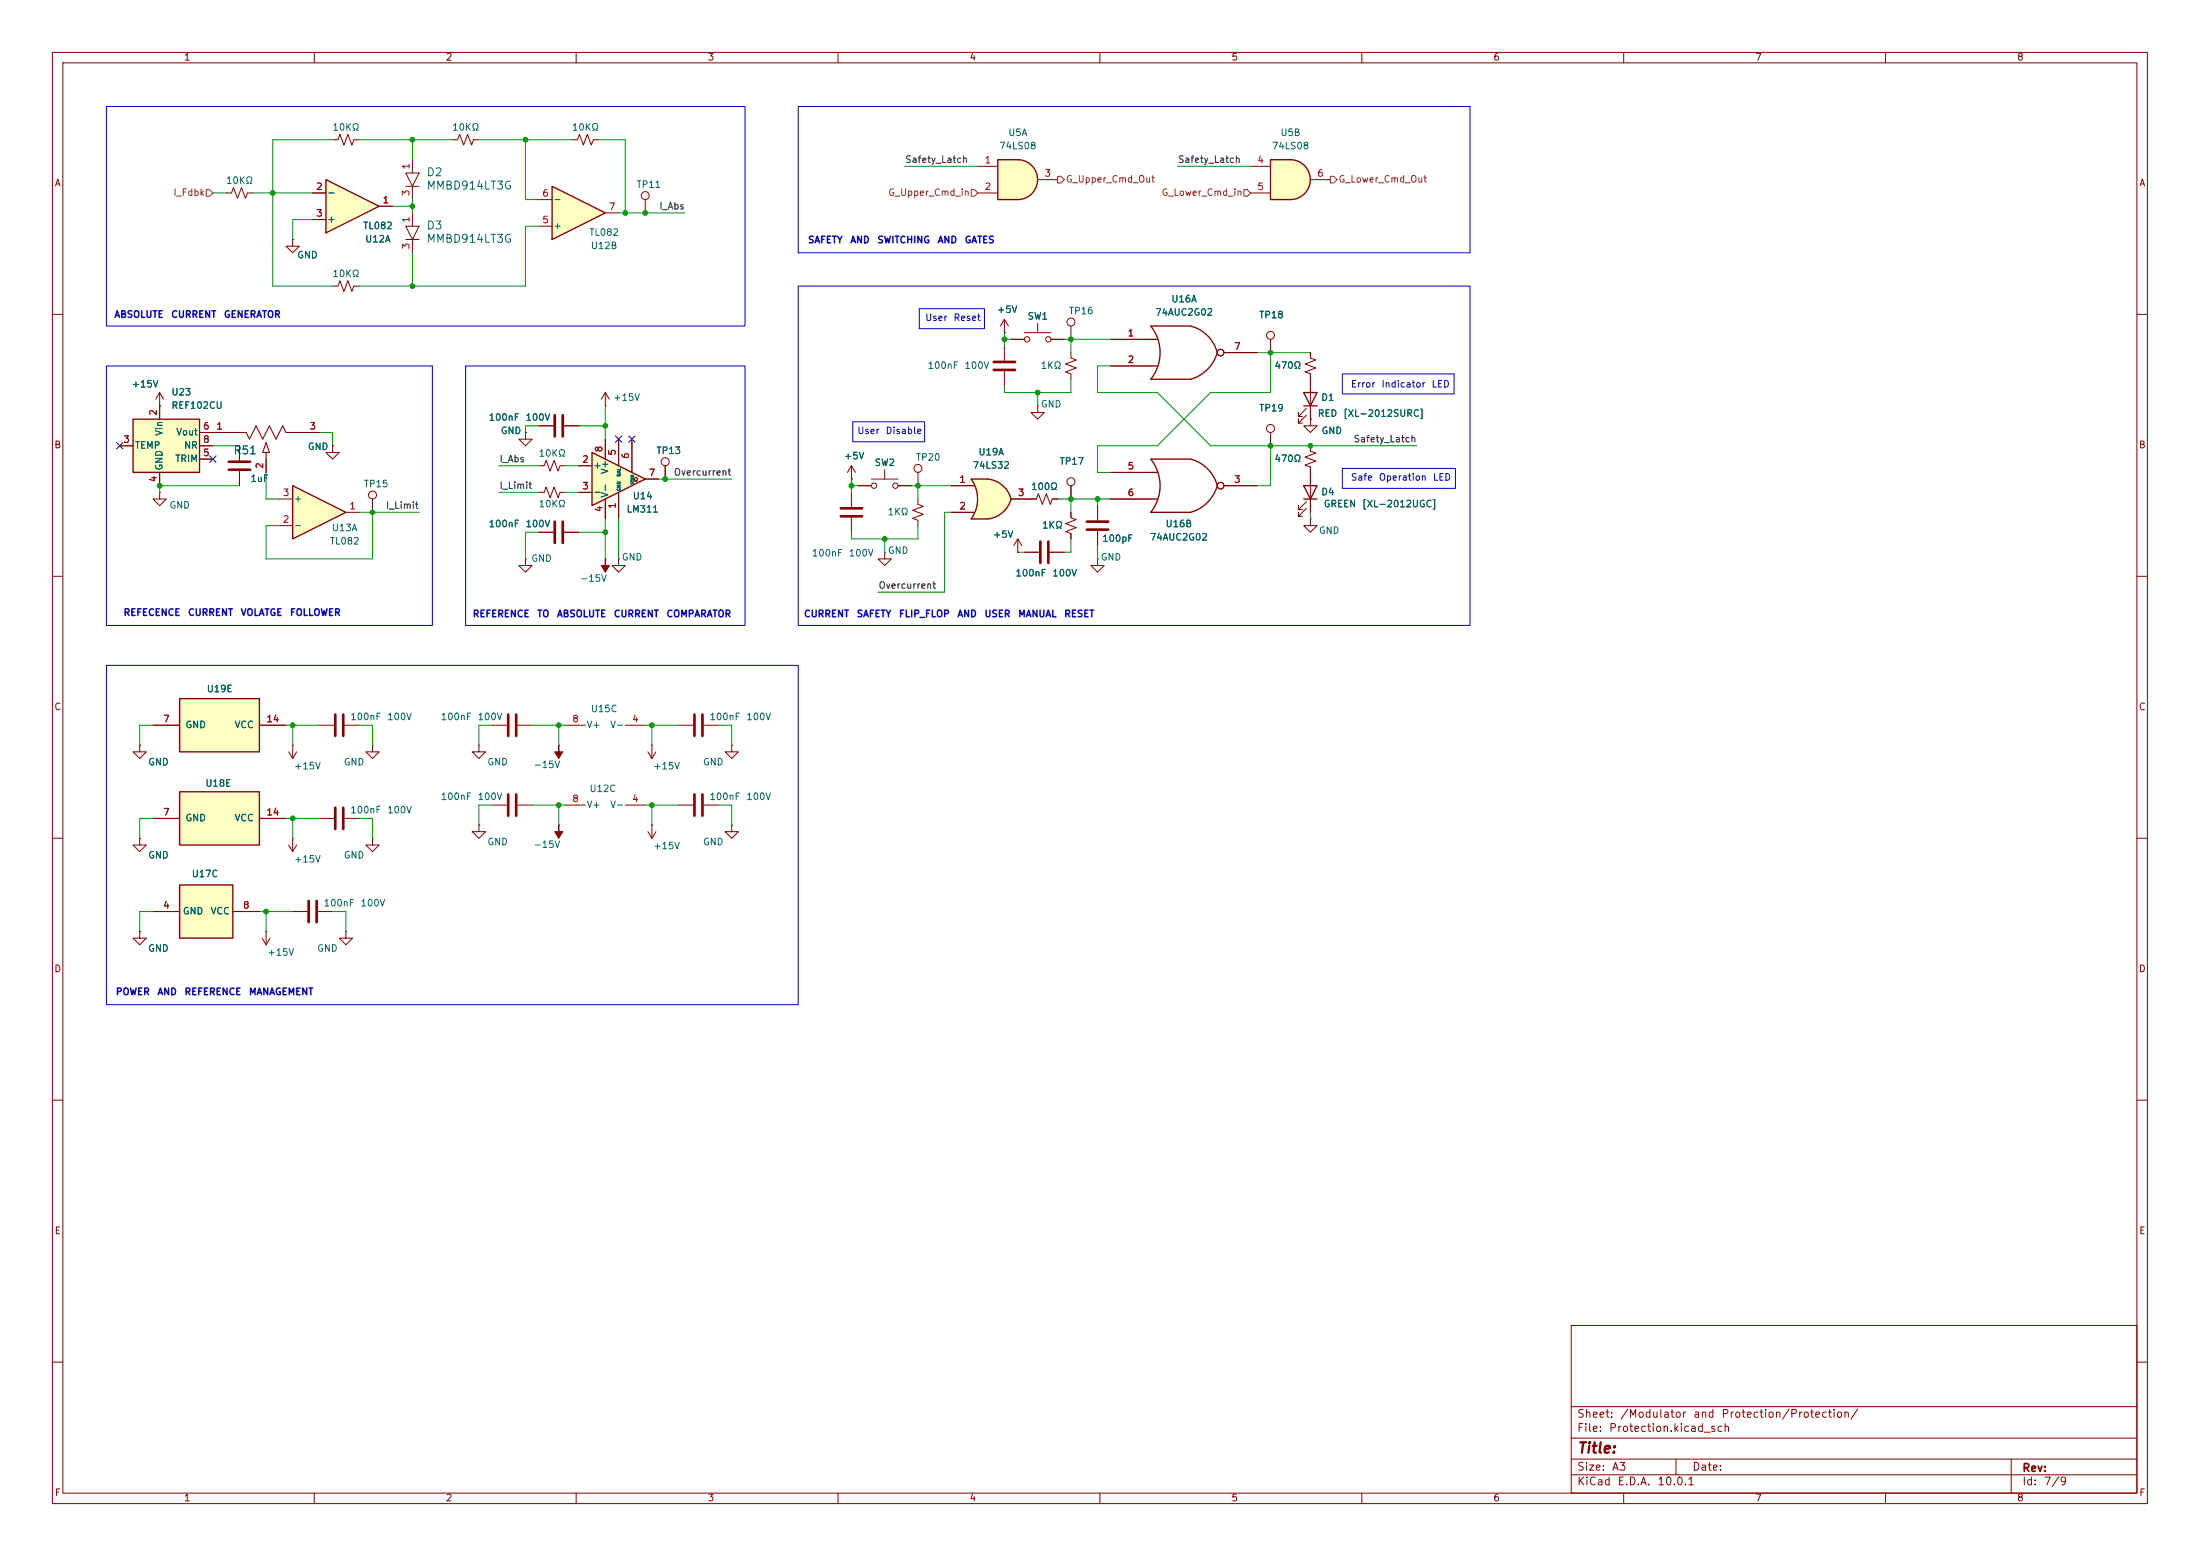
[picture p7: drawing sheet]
<svg xmlns="http://www.w3.org/2000/svg" width="297mm" height="210mm" viewBox="0 0 297 210" stroke-linecap="round" stroke-linejoin="round" font-family="sans-serif">
<g fill="none" stroke="#840000" stroke-width=".14">
<path d="M7.1 7.1h282.8v195.8h-282.8zM8.5 8.5h280v193h-280zM42.4 7.1v1.4M77.8 7.1v1.4M113.1 7.1v1.4M148.5 7.1v1.4M183.8 7.1v1.4M219.2 7.1v1.4M254.6 7.1v1.4M7.1 42.4h1.4M288.5 42.4h1.4M7.1 77.8h1.4"/>
<path d="M288.5 77.8h1.4M7.1 113.1h1.4M288.5 113.1h1.4M7.1 148.5h1.4M288.5 148.5h1.4M212.1 178.9h76.4v22.6h-76.4zM7.1 183.8h1.4M212.1 199h76.4M212.1 196.9h76.4M212.1 194.1h76.4M212.1 189.9h76.4M226.3 196.9v2.1"/>
<path d="M271.5 196.9v4.6M288.5 183.8h1.4M42.4 201.5v1.4M77.8 201.5v1.4M113.1 201.5v1.4M148.5 201.5v1.4M183.8 201.5v1.4M219.2 201.5v1.4M254.6 201.5v1.4"/>
</g>
<path d="M44 24.2l7.2 3.6-7.2 3.6z" fill="#ffffc2"/>
<path d="M44 24.2l7.2 3.6-7.2 3.6z" fill="none" stroke="#840000" stroke-width=".18"/>
<path d="M42.2 26h1.8M42.2 29.6h1.8M51.2 27.8h1.8M72.7 57.5h2M76.2 57.5h1.9M66.5 97.9h1.9M69.9 97.9h1.9M18.9 113.1v.9h.9l-.9 .9-.9-.9h.9M18.9 113.1h.1" fill="none" stroke="#840000" stroke-width=".14"/>
<path d="M74.9 56v2.9M76 56v2.9M68.6 96.4v2.9M69.7 96.4v2.9" fill="none" stroke="#840000" stroke-width=".36"/>
<path d="M24.2 106.9h10.8v7.1h-10.8z" fill="#ffffc2"/>
<path d="M24.2 106.9h10.8v7.1h-10.8z" fill="none" stroke="#840000" stroke-width=".18"/>
<path d="M44.9 18.9h.7l.3-.8 .5 1.5 .6-1.5 .5 1.5 .3-.7h.7M61.1 18.9h.7l.3-.8 .5 1.5 .5-1.5 .6 1.5 .2-.7h.8M20.7 110.5h3.5M35 110.5h3.6M39 114l.5 .9M39.5 113.1h.1M39.5 113.1v1.8M40.1 114l-.6 .9M18.9 125.7v.9h.9l-.9 .9-.9-.9h.9M18.9 125.7h.1" fill="none" stroke="#840000" stroke-width=".14"/>
<path d="M18 56.6h8.9v7.2h-8.9z" fill="#ffffc2"/>
<path d="M18 56.6h8.9v7.2h-8.9z" fill="none" stroke="#840000" stroke-width=".18"/>
<g fill="none" stroke="#840000" stroke-width=".14">
<path d="M54.8 23.3h1.8l-.9 1.8zM54.8 30.5h1.8l-.9 1.8zM54.8 25.1h1.8M54.8 32.3h1.8M55.7 21.6v1.7M55.7 25.1v1.8M55.7 28.7v1.8M55.7 32.3v1.8M87.1 26.9v1.8M21.6 54.8h.1M21.6 53v3.6M21.6 53l-.6 .9"/>
<path d="M21.6 53l.5 .9M26.9 58.4h6.3l.5 .9 .9-1.8 .9 1.8 .9-1.8 .9 1.8 .9-1.8 .4 .9h4.5M35.9 59.7l.5 1.4h-.9zM16.2 60.2h1.8M21.6 66.5v.9h.9l-.9 .8-.9-.8h.9M21.6 66.5h.1M21.6 63.8v1.8M26.9 60.2h1.8M26.9 62h1.8M35.9 61.1v2.7M43.1 97.9h2M46.5 97.9h2"/>
<path d="M39 101.5l.5 .9M39.5 100.6h.1M39.5 100.6v1.8M40.1 101.5l-.6 .9M50.3 100.6v.9h-.9l.9 .9 .9-.9h-.9M50.3 100.6h.1"/>
<circle cx="87.1" cy="26.4" r=".54"/>
</g>
<path d="M45.3 96.4v2.9M46.3 96.4v2.9" fill="none" stroke="#840000" stroke-width=".36"/>
<path d="M74.5 25.1l7.2 3.6-7.2 3.6z" fill="#ffffc2"/>
<path d="M74.5 25.1l7.2 3.6-7.2 3.6z" fill="none" stroke="#840000" stroke-width=".18"/>
<path d="M77.2 18.9h.7l.3-.8 .6 1.5 .5-1.5 .5 1.5 .3-.7h.7M30.5 26h.8l.2-.7 .6 1.5 .5-1.5 .5 1.5 .3-.8h.7M72.7 30.5h1.8M72.7 26.9h1.8M81.7 28.7h1.8M18.9 100.6v.9h.9l-.9 .9-.9-.9h.9M18.9 100.6h.1" fill="none" stroke="#840000" stroke-width=".14"/>
<path d="M24.2 94.3h10.8v7.2h-10.8z" fill="#ffffc2"/>
<path d="M24.2 94.3h10.8v7.2h-10.8z" fill="none" stroke="#840000" stroke-width=".18"/>
<g fill="none" stroke="#840000" stroke-width=".14">
<path d="M39.5 32.3v.9h.9l-.9 .9-.9-.9h.9M39.5 32.3h.1M44.9 38.6h.7l.3-.7 .5 1.4 .6-1.4 .5 1.4 .3-.7h.7M32.3 60.2v1.9M32.3 63.6v2M44.9 60.2v.9h.9l-.9 .9-.9-.9h.9M44.9 60.2h.1M72.7 62.9h.8l.2-.8 .6 1.5 .5-1.5 .5 1.5 .3-.7h.7M72.7 66.5h.8l.2-.8 .6 1.5 .5-1.5 .5 1.5 .3-.7h.7M20.7 97.9h3.5M35 97.9h3.6M75.4 100.6h.1"/>
<path d="M87.5 112.3l.5 .8M88 111.4h.1M88 111.4v1.7M88.5 112.3l-.5 .8M91.6 108.7h2M95 108.7h2M98.8 111.4v.9h-.9l.9 .8 .9-.8h-.9M98.8 111.4h.1"/>
</g>
<path d="M30.9 63.4h2.9M30.9 62.3h2.9M93.8 107.2v2.9M94.8 107.2v2.9" fill="none" stroke="#840000" stroke-width=".36"/>
<path d="M75.4 100.6v.9h.6l-.6 .9-.5-.9h.5z" fill="#840000" stroke="#840000" stroke-width=".14"/>
<path d="M39.5 65.6l7.2 3.5-7.2 3.6z" fill="#ffffc2"/>
<path d="M39.5 65.6l7.2 3.5-7.2 3.6z" fill="none" stroke="#840000" stroke-width=".18"/>
<g fill="none" stroke="#840000" stroke-width=".14">
<path d="M70.9 58.4v.9h.9l-.9 .9-.9-.9h.9M70.9 58.4h.1M81.7 54.8h.1M81.7 53l-.5 .9M81.7 53l.6 .9M81.7 53v1.8M37.7 70.9h1.8M37.7 67.4h1.8M46.7 69.1h1.8M70.9 75.4v.9h.9l-.9 .9-.9-.9h.9M70.9 75.4h.1M83.5 75.4v.9h.9l-.9 .9-.9-.9h.9"/>
<path d="M83.5 75.4h.1M76.3 97.9h2.7M84.4 97.9h2.7M91.6 97.9h2M95 97.9h2M64.7 100.6v.9h.9l-.9 .9-.9-.9h.9M64.7 100.6h.1"/>
</g>
<path d="M93.8 96.4v2.9M94.8 96.4v2.9" fill="none" stroke="#840000" stroke-width=".36"/>
<path d="M79.9 61.1l7.2 3.6-7.2 3.5z" fill="#ffffc2"/>
<g fill="none" stroke="#840000" stroke-width=".14">
<path d="M81.7 59.3v2.7M83.5 59.3v3.6M85.3 59.3v4.5M50.3 67.4v1.7M78.1 62.9h1.8M78.1 66.5h1.8M81.7 67.4v2.6M83.5 66.5v3.5M85.6 64.9h.2l-.2-.2 .2-.3 .3 .3-.3 .2h.3M87.1 64.7h1.8M76.3 108.7h2.7M84.4 108.7h2.7"/>
<path d="M87.5 101.5l.5 .9M88 100.6h.1M88 100.6v1.8M88.5 101.5l-.5 .9"/>
<circle cx="50.3" cy="66.8" r=".54"/>
</g>
<path d="M79.9 61.1l7.2 3.6-7.2 3.5z" fill="none" stroke="#840000" stroke-width=".18"/>
<path d="M24.2 119.4h7.2v7.2h-7.2z" fill="#ffffc2"/>
<path d="M176 65.6h1.8l-.9 1.8zM176 67.4h1.8M24.2 119.4h7.2v7.2h-7.2z" fill="none" stroke="#840000" stroke-width=".18"/>
<g fill="none" stroke="#840000" stroke-width=".14">
<path d="M140.1 54.8v.9h.9l-.9 .9-.9-.9h.9M140.1 54.8h.1M144.6 47.6v.7l.7 .3-1.4 .5 1.4 .6-1.4 .5 .7 .3v.7M72.7 71.8h2M76.2 71.8h1.9M81.7 75.4h.1M89.8 62.9v1.8M176.4 68.6l-1.1 1.1v-.6v.6h.5M176.4 67.7l-1.1 1.1v-.6v.6h.5M176.9 63.8v5.3M43.1 110.5h2M46.5 110.5h2"/>
<path d="M50.3 113.1v.9h-.9l.9 .9 .9-.9h-.9M50.3 113.1h.1M64.7 111.4v.9h.9l-.9 .8-.9-.8h.9M64.7 111.4h.1M66.5 108.7h1.9M69.9 108.7h1.9M75.4 111.4h.1M98.8 100.6v.9h-.9l.9 .9 .9-.9h-.9M98.8 100.6h.1M20.7 123h3.5M31.4 123h3.6M35.4 126.6l.5 .9"/>
<path d="M35.9 125.7h.1M35.9 125.7v1.8M36.5 126.6l-.6 .9M39.5 123h2M42.9 123h2M46.7 125.7v.9h-.9l.9 .9 .9-.9h-.9M46.7 125.7h.1"/>
<circle cx="89.8" cy="62.3" r=".54"/>
</g>
<g fill="#840000" stroke="#840000" stroke-width=".14">
<path d="M75.4 111.4v.9h.6l-.6 .8-.5-.8h.5z"/>
<path d="M81.7 75.4v.9h.6l-.6 .9-.5-.9h.5z"/>
</g>
<path d="M74.9 70.4v2.9M76 70.4v2.9M45.3 109v2.9M46.3 109v2.9M68.6 107.2v2.9M69.7 107.2v2.9M41.7 121.6v2.9M42.7 121.6v2.9" fill="none" stroke="#840000" stroke-width=".36"/>
<g fill="#ffffc2">
<path d="M155.4 63.8h.9z"/>
<path d="M155.4 67.4h.9z"/>
</g>
<path d="M155.4 62h5.3M155.4 69.1h5.3" fill="none" stroke="#ffffc2" stroke-width=".14"/>
<path d="M155.4 63.8h.9M155.4 67.4h.9M155.4 62h5.3a5 5 0 0 1 3.6 3.6 5.2 5.2 0 0 1-3.6 3.5h-5.3a5.8 5.8 0 0 0 0-7.1z" fill="none" stroke="#840000" stroke-width=".18"/>
<g fill="none" stroke="#840000" stroke-width=".14">
<path d="M144.6 44v1.8M114.9 66.5v1.9M114.9 69.9v1.9M119.4 74.5v.9h.9l-.9 .9-.9-.9h.9M119.4 74.5h.1M123.9 67.4v.7l.7 .2-1.4 .6 1.4 .5-1.4 .6 .7 .2v.7M137.4 74.5h.1M137.4 72.7l-.5 .9M137.4 72.7l.5 .9M137.4 72.7v1.8M138.3 74.5h2M139.2 67.4h.7l.3-.8 .5 1.5 .6-1.5 .5 1.5 .3-.7h.7"/>
<path d="M141.7 74.5h2M144.6 69.1v.8l.7 .2-1.4 .6 1.4 .5-1.4 .6 .7 .2v.7M144.6 65.6v1.8M148.2 75.4v.9h.9l-.9 .9-.9-.9h.9M148.2 75.4h.1M148.2 68.2v2M148.2 71.7v1.9M150 63.8h5.4M150 67.4h5.4M165.2 65.6h4.5M176.9 70v.9h.9l-.9 .9-.9-.9h.9M176.9 70h.1"/>
<circle cx="144.6" cy="43.5" r=".54"/>
<circle cx="144.6" cy="65" r=".54"/>
<circle cx="164.8" cy="65.6" r=".45"/>
</g>
<path d="M113.5 68.6h2.9M113.5 69.7h2.9M140.4 73.1v2.9M141.5 73.1v2.9M146.7 71.5h2.9M146.7 70.4h2.9" fill="none" stroke="#840000" stroke-width=".36"/>
<path d="M137.4 21.6a2.69 2.69 0 0 1 2.7 2.6 2.69 2.69 0 0 1-2.7 2.7z" fill="#ffffc2" stroke="#ffffc2" stroke-width=".14"/>
<path d="M134.7 21.6h2.7v5.3h-2.7z" fill="#ffffc2"/>
<path d="M134.7 21.6h2.7a2.69 2.69 0 0 1 2.7 2.6 2.69 2.69 0 0 1-2.7 2.7h-2.7z" fill="none" stroke="#840000" stroke-width=".18"/>
<path d="M132 22.5h2.7M132 26h2.7M140.1 24.2h2.7" fill="none" stroke="#840000" stroke-width=".14"/>
<g fill="#ffffc2">
<path d="M155.4 45.8h.9z"/>
<path d="M155.4 49.4h.9z"/>
</g>
<path d="M155.4 44h5.3M155.4 51.2h5.3M131.1 64.7h2.3M131.1 70h2.3" fill="none" stroke="#ffffc2" stroke-width=".14"/>
<path d="M155.4 45.8h.9M155.4 49.4h.9M155.4 44h5.3a5 5 0 0 1 3.6 3.6 5.2 5.2 0 0 1-3.6 3.6h-5.3a5.8 5.8 0 0 0 0-7.2z" fill="none" stroke="#840000" stroke-width=".18"/>
<g fill="none" stroke="#840000" stroke-width=".14">
<path d="M135.6 44.9h.1M135.6 43.1l-.5 .9M135.6 43.1l.5 .9M135.6 43.1v1.8M150 45.8h5.4M150 49.4h5.4M165.2 47.6h4.5"/>
<circle cx="164.8" cy="47.6" r=".45"/>
</g>
<g fill="#ffffc2" stroke="#ffffc2" stroke-width=".14">
<path d="M132.9 66.4l3.6 1a3.7 3.7 0 0 1-3.1 2.6z"/>
<path d="M133.4 64.7a3.6 3.6 0 0 1 3.1 2.7l-3.5 .9z"/>
</g>
<path d="M131.1 64.7h2.3v5.3h-2.3a4.7 4.7 0 0 0 0-5.3z" fill="#ffffc2"/>
<path d="M133.4 64.7h-2.3a4.6 4.6 0 0 1 0 5.3h2.3M133.4 64.7a3.6 3.6 0 0 1 3.1 2.7 3.7 3.7 0 0 1-3.1 2.6" fill="none" stroke="#840000" stroke-width=".18"/>
<g fill="none" stroke="#840000" stroke-width=".14">
<path d="M135.6 46.7v2M135.6 50.1v2M136.5 45.8h1.8M138.3 44.9h3.6M140.1 43.6v1.3M141.9 45.8h1.8M171.5 45.8v1.8M171.5 58.4v1.8M176.9 47.6v.7l.7 .3-1.4 .5 1.4 .6-1.4 .5 .7 .3v.7M114.9 64.7h.1M114.9 62.9l-.5 .9M114.9 62.9l.6 .9"/>
<path d="M114.9 62.9v1.8M115.8 65.6h1.8M117.6 64.7h3.6M119.4 63.4v1.3M121.2 65.6h1.8M123.9 63.8v1.8M128.4 65.6h3.1M128.4 69.1h3.1M136.5 67.4h2.7M176.9 60.2v.7l.7 .3-1.4 .5 1.4 .5-1.4 .6 .7 .2v.8"/>
<circle cx="138.7" cy="45.8" r=".36"/>
<circle cx="141.5" cy="45.8" r=".36"/>
<circle cx="171.5" cy="57.8" r=".54"/>
<circle cx="171.5" cy="45.3" r=".54"/>
<circle cx="118" cy="65.6" r=".36"/>
<circle cx="120.9" cy="65.6" r=".36"/>
<circle cx="123.9" cy="63.2" r=".54"/>
</g>
<path d="M134.2 48.9h2.8M134.2 49.9h2.8" fill="none" stroke="#840000" stroke-width=".36"/>
<path d="M174.2 21.6a2.69 2.69 0 0 1 2.7 2.6 2.69 2.69 0 0 1-2.7 2.7z" fill="#ffffc2" stroke="#ffffc2" stroke-width=".14"/>
<path d="M171.5 21.6h2.7v5.3h-2.7z" fill="#ffffc2"/>
<path d="M171.5 21.6h2.7a2.69 2.69 0 0 1 2.7 2.6 2.69 2.69 0 0 1-2.7 2.7h-2.7zM176 53h1.8l-.9 1.8zM176 54.8h1.8" fill="none" stroke="#840000" stroke-width=".18"/>
<g fill="none" stroke="#840000" stroke-width=".14">
<path d="M39.5 32.3h.1M42.2 26h1.8M42.2 29.6h1.8M51.2 27.8h1.8M168.8 22.5h2.7M168.8 26h2.7M176.9 24.2h2.7M21.6 54.8h.1M21.6 54.8v1.8M26.9 58.4h3.6M41.3 58.4h1.8M70.9 58.4h.1"/>
<path d="M72.7 57.5h2M76.2 57.5h1.9M81.7 59.3v2.7M83.5 59.3v3.6M85.3 59.3v4.5M135.6 44.9h.1M136.5 45.8h1.8M141.9 45.8h1.8M150 45.8h5.4M150 49.4h5.4M165.2 47.6h4.5M171.5 45.8v1.8"/>
<path d="M171.5 58.4v1.8M176.4 56l-1.1 1.1v-.5v.5h.5M176.4 55.1l-1.1 1.1v-.5v.5h.5M176.9 56.6v.9h.9l-.9 .9-.9-.9h.9M176.9 56.6h.1M176.9 47.6v.7M176.9 50.5v6.1M16.2 60.2h1.8M21.6 63.8v1.8M26.9 60.2h1.8M26.9 62h1.8M32.3 60.2v1.9"/>
<path d="M32.3 63.6v2M35.9 62v1.8M44.9 60.2h.1M72.7 71.8h2M76.2 71.8h1.9M78.1 62.9h1.8M78.1 66.5h1.8M81.7 67.4v2.6M83.5 66.5v3.5M87.1 64.7h1.8M89.8 62.9v1.8M114.9 64.7h.1"/>
<path d="M115.8 65.6h1.8M121.2 65.6h1.8M128.4 65.6h3.1M128.4 69.1h3.1M136.5 67.4h3.4M137.4 74.5h.1M138.3 74.5h2M141.7 74.5h2M142.1 67.4h.7M144.6 65.6v1.8M144.6 69.1v.8M144.6 72v.7"/>
<path d="M148.2 68.2v2M148.2 71.7v1.9M150 63.8h5.4M150 67.4h5.4M165.2 65.6h4.5M176.9 60.2v.7M176.9 63v2.6M176.9 67.4v1.7M20.7 97.9h3.5M35 97.9h3.6M18.9 100.6h.1M18.9 113.1h.1"/>
<path d="M20.7 110.5h3.5M35 110.5h3.6M18.9 125.7h.1M20.7 123h3.5M31.4 123h3.6"/>
<circle cx="164.8" cy="47.6" r=".45"/>
<circle cx="164.8" cy="65.6" r=".45"/>
</g>
<path d="M27.8 25.6h.5l.4 .4-.4 .5h-.5zM131.1 25.6h.5l.4 .4-.4 .5h-.5zM142.8 23.8h.4l.5 .4-.5 .5h-.4zM167.9 25.6h.5l.4 .4-.4 .5h-.5zM179.6 23.8h.4l.5 .4-.5 .5h-.4z" fill="none" stroke="#725600" stroke-width=".14"/>
<g fill="none" stroke="#009600" stroke-width=".14">
<path d="M44.9 18.9h-8.1v19.7h8.1M48.5 18.9h12.6M55.7 18.9v2.7M64.7 18.9h12.5M70.9 18.9v8h1.8M80.8 18.9h3.6v9.8M28.7 26h1.8M34.1 26h8.1M42.2 29.6h-2.7v2.7M53 27.8h2.7M55.7 26.9v1.8M55.7 34.1v4.5"/>
<path d="M72.7 30.5h-1.8v8.1h-22.4M83.5 28.7h9M122.1 22.5h9.9M158.9 22.5h9.9M43.1 58.4h1.8v1.8M72.7 57.5h-1.8v.9M78.1 57.5h3.6M81.7 54.8v4.5M135.6 45.8h.9M135.6 44.9v1.8M140.1 53v1.8M143.7 45.8h6.3"/>
<path d="M144.6 51.2v1.8h-9v-.9M144.6 45.8v1.8M150 49.4h-1.8v3.6h8.1l7.1 7.2h27.9M169.7 47.6h7.2M171.5 47.6v5.4h-8.1l-7.1 7.2h-8.1v3.6h1.8M28.7 60.2h3.6M32.3 65.6h-10.7v.9M35.9 63.8v3.6h1.8M48.5 69.1h8.1M50.3 69.1v6.3h-14.4v-4.5h1.8M67.4 62.9h5.3M67.4 66.5h5.3"/>
<path d="M72.7 71.8h-1.8v3.6M76.3 62.9h1.8M76.3 66.5h1.8M78.1 71.8h3.6M81.7 70v5.4M83.5 70v5.4M88.9 64.7h9.9M114.9 65.6h.9M114.9 64.7v1.8M119.4 72.7v1.8M123 65.6h5.4M123.9 65.6v1.8"/>
<path d="M123.9 70.9v1.8h-9v-.9M128.4 69.1h-.9v10.8h-9M137.4 74.5h.9M142.8 67.4h7.2M144.6 72.7v1.8h-.9M144.6 67.4v1.7M148.2 67.4v.8M148.2 73.6v1.8M171.5 60.2v5.4h-1.8M176.9 69.1v.9M20.7 97.9h-1.8v2.7M38.6 97.9h4.5"/>
<path d="M39.5 97.9v2.7M48.5 97.9h1.8v2.7M66.5 97.9h-1.8v2.7M71.8 97.9h4.5M75.4 97.9v2.7M87.1 97.9h4.5M88 97.9v2.7M97 97.9h1.8v2.7M20.7 110.5h-1.8v2.6M38.6 110.5h4.5M39.5 110.5v2.6M48.5 110.5h1.8v2.6"/>
<path d="M66.5 108.7h-1.8v2.7M71.8 108.7h4.5M75.4 108.7v2.7M87.1 108.7h4.5M88 108.7v2.7M97 108.7h1.8v2.7M20.7 123h-1.8v2.7M35 123h4.5M35.9 123v2.7M44.9 123h1.8v2.7"/>
</g>
<path d="M15.7 59.7l.9 .9M16.6 59.7l-.9 .9M83.1 58.8l.8 .9M83.9 58.8l-.8 .9M84.9 58.8l.8 .9M85.7 58.8l-.8 .9M28.3 61.5l.9 .9M29.2 61.5l-.9 .9" fill="none" stroke="#000084" stroke-width=".14"/>
<path d="M14.4 14.4h86.2v29.6h-86.2zM107.8 14.4h90.7v19.7h-90.7zM107.8 38.6h90.7v45.8h-90.7zM14.4 49.4h44v35h-44zM62.9 49.4h37.7v35h-37.7zM115.1 56.9h9.7v2.7h-9.7zM124.1 41.7h8.8v2.7h-8.8zM181.2 50.5h15.1v2.7h-15.1zM181.2 63.2h15.3v2.7h-15.3zM14.4 89.8h93.4v45.8h-93.4z" fill="none" stroke="#0000c2" stroke-width=".14"/>
<g fill="#009600" stroke="#009600" stroke-width=".14">
<circle cx="39.5" cy="97.9" r=".32"/>
<circle cx="21.6" cy="65.6" r=".32"/>
<circle cx="50.3" cy="69.1" r=".32"/>
<circle cx="36.8" cy="26" r=".32"/>
<circle cx="55.7" cy="38.6" r=".32"/>
<circle cx="75.4" cy="97.9" r=".32"/>
<circle cx="88" cy="97.9" r=".32"/>
<circle cx="88" cy="108.7" r=".32"/>
<circle cx="55.7" cy="18.9" r=".32"/>
<circle cx="70.9" cy="18.9" r=".32"/>
<circle cx="55.7" cy="27.8" r=".32"/>
<circle cx="87.1" cy="28.7" r=".32"/>
<circle cx="84.4" cy="28.7" r=".32"/>
<circle cx="81.7" cy="71.8" r=".32"/>
<circle cx="81.7" cy="57.5" r=".32"/>
<circle cx="89.8" cy="64.7" r=".32"/>
<circle cx="39.5" cy="110.5" r=".32"/>
<circle cx="75.4" cy="108.7" r=".32"/>
<circle cx="35.9" cy="123" r=".32"/>
<circle cx="119.4" cy="72.7" r=".32"/>
<circle cx="123.9" cy="65.6" r=".32"/>
<circle cx="114.9" cy="65.6" r=".32"/>
<circle cx="148.2" cy="67.4" r=".32"/>
<circle cx="140.1" cy="53" r=".32"/>
<circle cx="144.6" cy="67.4" r=".32"/>
<circle cx="171.5" cy="60.2" r=".32"/>
<circle cx="171.5" cy="47.6" r=".32"/>
<circle cx="176.9" cy="60.2" r=".32"/>
<circle cx="144.6" cy="45.8" r=".32"/>
<circle cx="135.6" cy="45.8" r=".32"/>
</g>
<text font-size="1.4" fill="#840000" x="212.8" y="196.5">Title:</text>
<g font-size="1.1" fill="#006464">
<text x="57.5" y="24">D2</text>
<text x="57.5" y="25.8">MMBD914LT3G</text>
<text x="57.5" y="31.2">D3</text>
<text x="57.5" y="33">MMBD914LT3G</text>
<text x="31.4" y="61.6">R51</text>
</g>
<g font-size="1.1" fill="#840000">
<text x="212.8" y="191.6">Sheet:</text>
<text x="218.6" y="191.6">/Modulator</text>
<text x="228.5" y="191.6">and</text>
<text x="232.3" y="191.6">Protection/Protection/</text>
<text x="212.8" y="193.5">File:</text>
<text x="217.1" y="193.5">Protection.kicad_sch</text>
<text x="212.8" y="200.7">KiCad</text>
<text x="212.8" y="198.7">Size:</text>
<text x="217.5" y="198.7">A3</text>
<text x="218.3" y="200.7">E.D.A.</text>
<text x="223.7" y="200.7">10.0.1</text>
<text x="228.4" y="198.7">Date:</text>
<text x="272.9" y="198.9">Rev:</text>
<text x="272.9" y="200.7">Id:</text>
<text x="275.8" y="200.7">7/9</text>
</g>
<g font-size=".9" fill="#840000">
<text x="24.7" y="8.4">1</text>
<text x="60.1" y="8.4">2</text>
<text x="95.5" y="8.4">3</text>
<text x="130.8" y="8.4">4</text>
<text x="166.2" y="8.4">5</text>
<text x="201.5" y="8.4">6</text>
<text x="236.9" y="8.4">7</text>
<text x="272.2" y="8.4">8</text>
<text x="7.3" y="25.4">A</text>
<text x="288.7" y="25.4">A</text>
<text x="7.2" y="60.7">B</text>
<text x="288.7" y="60.7">B</text>
<text x="7.2" y="96.1">C</text>
<text x="288.7" y="96.1">C</text>
<text x="7.2" y="131.4">D</text>
<text x="288.7" y="131.4">D</text>
<text x="7.3" y="166.8">E</text>
<text x="288.7" y="166.8">E</text>
<text x="7.3" y="202.1">F</text>
<text x="24.7" y="202.9">1</text>
<text x="60.1" y="202.9">2</text>
<text x="95.5" y="202.9">3</text>
<text x="130.8" y="202.9">4</text>
<text x="166.2" y="202.9">5</text>
<text x="201.5" y="202.9">6</text>
<text x="236.9" y="202.9">7</text>
<text x="272.2" y="202.9">8</text>
<text x="288.7" y="202.1">F</text>
</g>
<g font-size=".9" fill="#006464">
<text x="44.8" y="17.9">10KΩ</text>
<text x="61" y="17.9">10KΩ</text>
<text x="77.1" y="17.9">10KΩ</text>
<text x="134.8" y="20.4">74LS08</text>
<text x="136" y="18.6">U5A</text>
<text x="171.6" y="20.4">74LS08</text>
<text x="172.8" y="18.6">U5B</text>
<text x="30.4" y="25">10KΩ</text>
<text x="44.1" y="26.7">-</text>
<text x="74.6" y="27.6">-</text>
<text x="85.9" y="25.6">TP11</text>
<text x="40" y="35.1">GND</text>
<text x="44.1" y="30.2">+</text>
<text x="48.9" y="31.1">TL082</text>
<text x="49.2" y="32.9">U12A</text>
<text x="74.6" y="31.1">+</text>
<text x="79.5" y="32">TL082</text>
<text x="79.7" y="33.8">U12B</text>
<text x="44.8" y="37.6">10KΩ</text>
<text x="158.1" y="41">U16A</text>
<text x="134.5" y="42.5">+5V</text>
<text x="138.6" y="43.4">SW1</text>
<text x="144.2" y="42.6">TP16</text>
<text x="155.9" y="42.8">74AUC2G02</text>
<text x="169.9" y="43.2">TP18</text>
<text x="17.7" y="52.5">+15V</text>
<text x="23.1" y="53.6">U23</text>
<text x="125.2" y="50">100nF</text>
<text x="130.1" y="50">100V</text>
<text x="140.4" y="50">1KΩ</text>
<text x="172" y="50">470Ω</text>
<text x="22.2" y="58.9" transform="rotate(-90 22.2 58.9)">Vin</text>
<text x="23.1" y="55.4">REF102CU</text>
<text x="23.7" y="59">Vout</text>
<text x="65.9" y="57">100nF</text>
<text x="67.5" y="58.8">GND</text>
<text x="70.9" y="57">100V</text>
<text x="82.7" y="54.3">+15V</text>
<text x="140.4" y="55.2">GND</text>
<text x="169.9" y="55.7">TP19</text>
<text x="177.8" y="56.5">RED</text>
<text x="178.3" y="54.3">D1</text>
<text x="178.3" y="58.8">GND</text>
<text x="181.3" y="56.5">[XL-2012SURC]</text>
<text x="18.1" y="60.8">TEMP</text>
<text x="22.2" y="63.6" transform="rotate(-90 22.2 63.6)">GND</text>
<text x="23.6" y="62.6">TRIM</text>
<text x="24.8" y="60.8">NR</text>
<text x="33.7" y="65.3">1uF</text>
<text x="41.5" y="61">GND</text>
<text x="49" y="66">TP15</text>
<text x="72.6" y="61.9">10KΩ</text>
<text x="80" y="63.5">+</text>
<text x="82.3" y="64.1" transform="rotate(-90 82.3 64.1)">V+</text>
<text x="88.5" y="61.5">TP13</text>
<text x="113.9" y="62.2">+5V</text>
<text x="118" y="63.1">SW2</text>
<text x="123.6" y="62.4">TP20</text>
<text x="131.2" y="63.5">74LS32</text>
<text x="132" y="61.7">U19A</text>
<text x="143" y="62.9">TP17</text>
<text x="172" y="62.6">470Ω</text>
<text x="22.8" y="68.9">GND</text>
<text x="39.6" y="71.6">-</text>
<text x="39.6" y="68">+</text>
<text x="44.7" y="71.9">U13A</text>
<text x="65.9" y="71.4">100nF</text>
<text x="70.9" y="71.4">100V</text>
<text x="72.6" y="68.7">10KΩ</text>
<text x="80" y="67.1">-</text>
<text x="82.3" y="67.3" transform="rotate(-90 82.3 67.3)">V-</text>
<text x="84.5" y="69.4">LM311</text>
<text x="85.3" y="67.6">U14</text>
<text x="119.8" y="69.8">1KΩ</text>
<text x="139.1" y="66.3">100Ω</text>
<text x="140.6" y="71.6">1KΩ</text>
<text x="157.3" y="71.4">U16B</text>
<text x="178.3" y="67.1">D4</text>
<text x="178.6" y="68.7">GREEN</text>
<text x="183.8" y="68.7">[XL-2012UGC]</text>
<text x="44.5" y="73.7">TL082</text>
<text x="71.7" y="76">GND</text>
<text x="83.9" y="75.9">GND</text>
<text x="109.5" y="75.3">100nF</text>
<text x="114.5" y="75.3">100V</text>
<text x="119.8" y="75">GND</text>
<text x="134" y="72.8">+5V</text>
<text x="148.5" y="75.9">GND</text>
<text x="148.7" y="73.3">100pF</text>
<text x="155.2" y="73.2">74AUC2G02</text>
<text x="178" y="72.3">GND</text>
<text x="78.2" y="78.7">-15V</text>
<text x="137" y="78">100nF</text>
<text x="142" y="78">100V</text>
<text x="27.8" y="93.6">U19E</text>
<text x="25" y="98.5">GND</text>
<text x="31.6" y="98.5">VCC</text>
<text x="47.2" y="97.4">100nF</text>
<text x="52.2" y="97.4">100V</text>
<text x="59.4" y="97.4">100nF</text>
<text x="64.4" y="97.4">100V</text>
<text x="79.1" y="98.5">V+</text>
<text x="79.7" y="96.3">U15C</text>
<text x="82.3" y="98.5">V-</text>
<text x="95.7" y="97.4">100nF</text>
<text x="100.7" y="97.4">100V</text>
<text x="19.9" y="103.5">GND</text>
<text x="27.7" y="106.4">U18E</text>
<text x="39.6" y="104.1">+15V</text>
<text x="46.3" y="103.5">GND</text>
<text x="65.7" y="103.5">GND</text>
<text x="71.9" y="103.9">-15V</text>
<text x="79.5" y="107.1">U12C</text>
<text x="88.1" y="104.1">+15V</text>
<text x="94.8" y="103.5">GND</text>
<text x="25" y="111.1">GND</text>
<text x="31.6" y="111.1">VCC</text>
<text x="47.2" y="110">100nF</text>
<text x="52.2" y="110">100V</text>
<text x="59.4" y="108.2">100nF</text>
<text x="64.4" y="108.2">100V</text>
<text x="79.1" y="109.3">V+</text>
<text x="82.3" y="109.3">V-</text>
<text x="95.7" y="108.2">100nF</text>
<text x="100.7" y="108.2">100V</text>
<text x="19.9" y="116.1">GND</text>
<text x="25.8" y="118.6">U17C</text>
<text x="39.6" y="116.6">+15V</text>
<text x="46.3" y="116.1">GND</text>
<text x="65.7" y="114.3">GND</text>
<text x="71.9" y="114.7">-15V</text>
<text x="88.1" y="114.8">+15V</text>
<text x="94.8" y="114.3">GND</text>
<text x="24.6" y="123.6">GND</text>
<text x="28.4" y="123.6">VCC</text>
<text x="43.6" y="122.6">100nF</text>
<text x="48.6" y="122.6">100V</text>
<text x="19.9" y="128.7">GND</text>
<text x="36" y="129.2">+15V</text>
<text x="42.7" y="128.7">GND</text>
</g>
<g font-size=".9" fill="#a90000">
<text x="55.5" y="22.9" transform="rotate(-90 55.5 22.9)">1</text>
<text x="132.9" y="22.3">1</text>
<text x="169.7" y="22.3">4</text>
<text x="42.6" y="25.9">2</text>
<text x="42.6" y="29.5">3</text>
<text x="51.6" y="27.7">1</text>
<text x="55.5" y="26.5" transform="rotate(-90 55.5 26.5)">3</text>
<text x="73.1" y="26.8">6</text>
<text x="82.1" y="28.6">7</text>
<text x="132.9" y="25.9">2</text>
<text x="140.9" y="24.1">3</text>
<text x="169.7" y="25.9">5</text>
<text x="177.8" y="24.1">6</text>
<text x="55.5" y="33.7" transform="rotate(-90 55.5 33.7)">3</text>
<text x="55.5" y="30.1" transform="rotate(-90 55.5 30.1)">1</text>
<text x="73.1" y="30.4">5</text>
<text x="152.2" y="45.6">1</text>
<text x="166.5" y="47.4">7</text>
<text x="152.2" y="49.2">2</text>
<text x="16.6" y="60">3</text>
<text x="21.4" y="56.2" transform="rotate(-90 21.4 56.2)">2</text>
<text x="27.3" y="58.2">6</text>
<text x="27.3" y="60">8</text>
<text x="29.1" y="58.2">1</text>
<text x="41.7" y="58.2">3</text>
<text x="21.4" y="65.2" transform="rotate(-90 21.4 65.2)">4</text>
<text x="27.3" y="61.8">5</text>
<text x="35.7" y="63.4" transform="rotate(-90 35.7 63.4)">2</text>
<text x="78.5" y="62.7">2</text>
<text x="81.5" y="61.1" transform="rotate(-90 81.5 61.1)">8</text>
<text x="83.3" y="61.6" transform="rotate(-90 83.3 61.6)">5</text>
<text x="85.1" y="62" transform="rotate(-90 85.1 62)">6</text>
<text x="87.5" y="64.5">7</text>
<text x="129.4" y="65.4">1</text>
<text x="152.2" y="63.6">5</text>
<text x="166.5" y="65.4">3</text>
<text x="38.1" y="70.8">2</text>
<text x="38.1" y="67.2">3</text>
<text x="47.1" y="69">1</text>
<text x="78.5" y="66.3">3</text>
<text x="81.5" y="69.2" transform="rotate(-90 81.5 69.2)">4</text>
<text x="83.3" y="68.7" transform="rotate(-90 83.3 68.7)">1</text>
<text x="129.4" y="69">2</text>
<text x="137.3" y="67.2">3</text>
<text x="152.2" y="67.2">6</text>
<text x="22" y="97.7">7</text>
<text x="35.9" y="97.7">14</text>
<text x="77.2" y="97.7">8</text>
<text x="85.3" y="97.7">4</text>
<text x="22" y="110.3">7</text>
<text x="35.9" y="110.3">14</text>
<text x="77.2" y="108.5">8</text>
<text x="85.3" y="108.5">4</text>
<text x="22" y="122.8">4</text>
<text x="32.7" y="122.8">8</text>
</g>
<g font-size=".9" fill="#0f0f0f">
<text x="122.1" y="22.2">Safety_Latch</text>
<text x="158.9" y="22.2">Safety_Latch</text>
<text x="88.9" y="28.5">I_Abs</text>
<text x="182.7" y="59.9">Safety_Latch</text>
<text x="67.4" y="62.6">I_Abs</text>
<text x="90.9" y="64.4">Overcurrent</text>
<text x="52" y="68.9">I_Limit</text>
<text x="67.4" y="66.2">I_Limit</text>
<text x="118.5" y="79.7">Overcurrent</text>
</g>
<g font-size=".9" fill="#725600">
<text x="23.3" y="26.7">I_Fdbk</text>
<text x="119.8" y="26.7">G_Upper_Cmd_in</text>
<text x="143.8" y="24.9">G_Upper_Cmd_Out</text>
<text x="156.7" y="26.7">G_Lower_Cmd_in</text>
<text x="180.6" y="24.9">G_Lower_Cmd_Out</text>
</g>
<g font-size=".9" fill="#0000c2">
<text x="109" y="33">SAFETY</text>
<text x="114.7" y="33">AND</text>
<text x="118.4" y="33">SWITCHING</text>
<text x="126.5" y="33">AND</text>
<text x="130.2" y="33">GATES</text>
<text x="15.4" y="43.1">ABSOLUTE</text>
<text x="23" y="43.1">CURRENT</text>
<text x="30.1" y="43.1">GENERATOR</text>
<text x="124.8" y="43.5">User</text>
<text x="128.6" y="43.5">Reset</text>
<text x="182.3" y="52.5">Error</text>
<text x="186.4" y="52.5">Indicator</text>
<text x="193.2" y="52.5">LED</text>
<text x="115.7" y="58.8">User</text>
<text x="119.5" y="58.8">Disable</text>
<text x="182.3" y="65.1">Safe</text>
<text x="186.1" y="65.1">Operation</text>
<text x="193.4" y="65.1">LED</text>
<text x="16.6" y="83.3">REFECENCE</text>
<text x="25.3" y="83.3">CURRENT</text>
<text x="32.4" y="83.3">VOLATGE</text>
<text x="39.1" y="83.3">FOLLOWER</text>
<text x="63.7" y="83.5">REFERENCE</text>
<text x="72.4" y="83.5">TO</text>
<text x="75.1" y="83.5">ABSOLUTE</text>
<text x="82.8" y="83.5">CURRENT</text>
<text x="89.9" y="83.5">COMPARATOR</text>
<text x="108.5" y="83.5">CURRENT</text>
<text x="115.6" y="83.5">SAFETY</text>
<text x="121.3" y="83.5">FLIP_FLOP</text>
<text x="129.2" y="83.5">AND</text>
<text x="132.8" y="83.5">USER</text>
<text x="137.4" y="83.5">MANUAL</text>
<text x="143.6" y="83.5">RESET</text>
<text x="15.6" y="134.5">POWER</text>
<text x="21.2" y="134.5">AND</text>
<text x="24.8" y="134.5">REFERENCE</text>
<text x="33.5" y="134.5">MANAGEMENT</text>
</g>
<g font-size=".4" fill="#006464">
<text x="83.9" y="64.4" transform="rotate(-90 83.9 64.4)">BAL</text>
<text x="85.7" y="65.4" transform="rotate(-90 85.7 65.4)">STRB</text>
<text x="83.9" y="66.4" transform="rotate(-90 83.9 66.4)">GND</text>
</g>
</svg>
